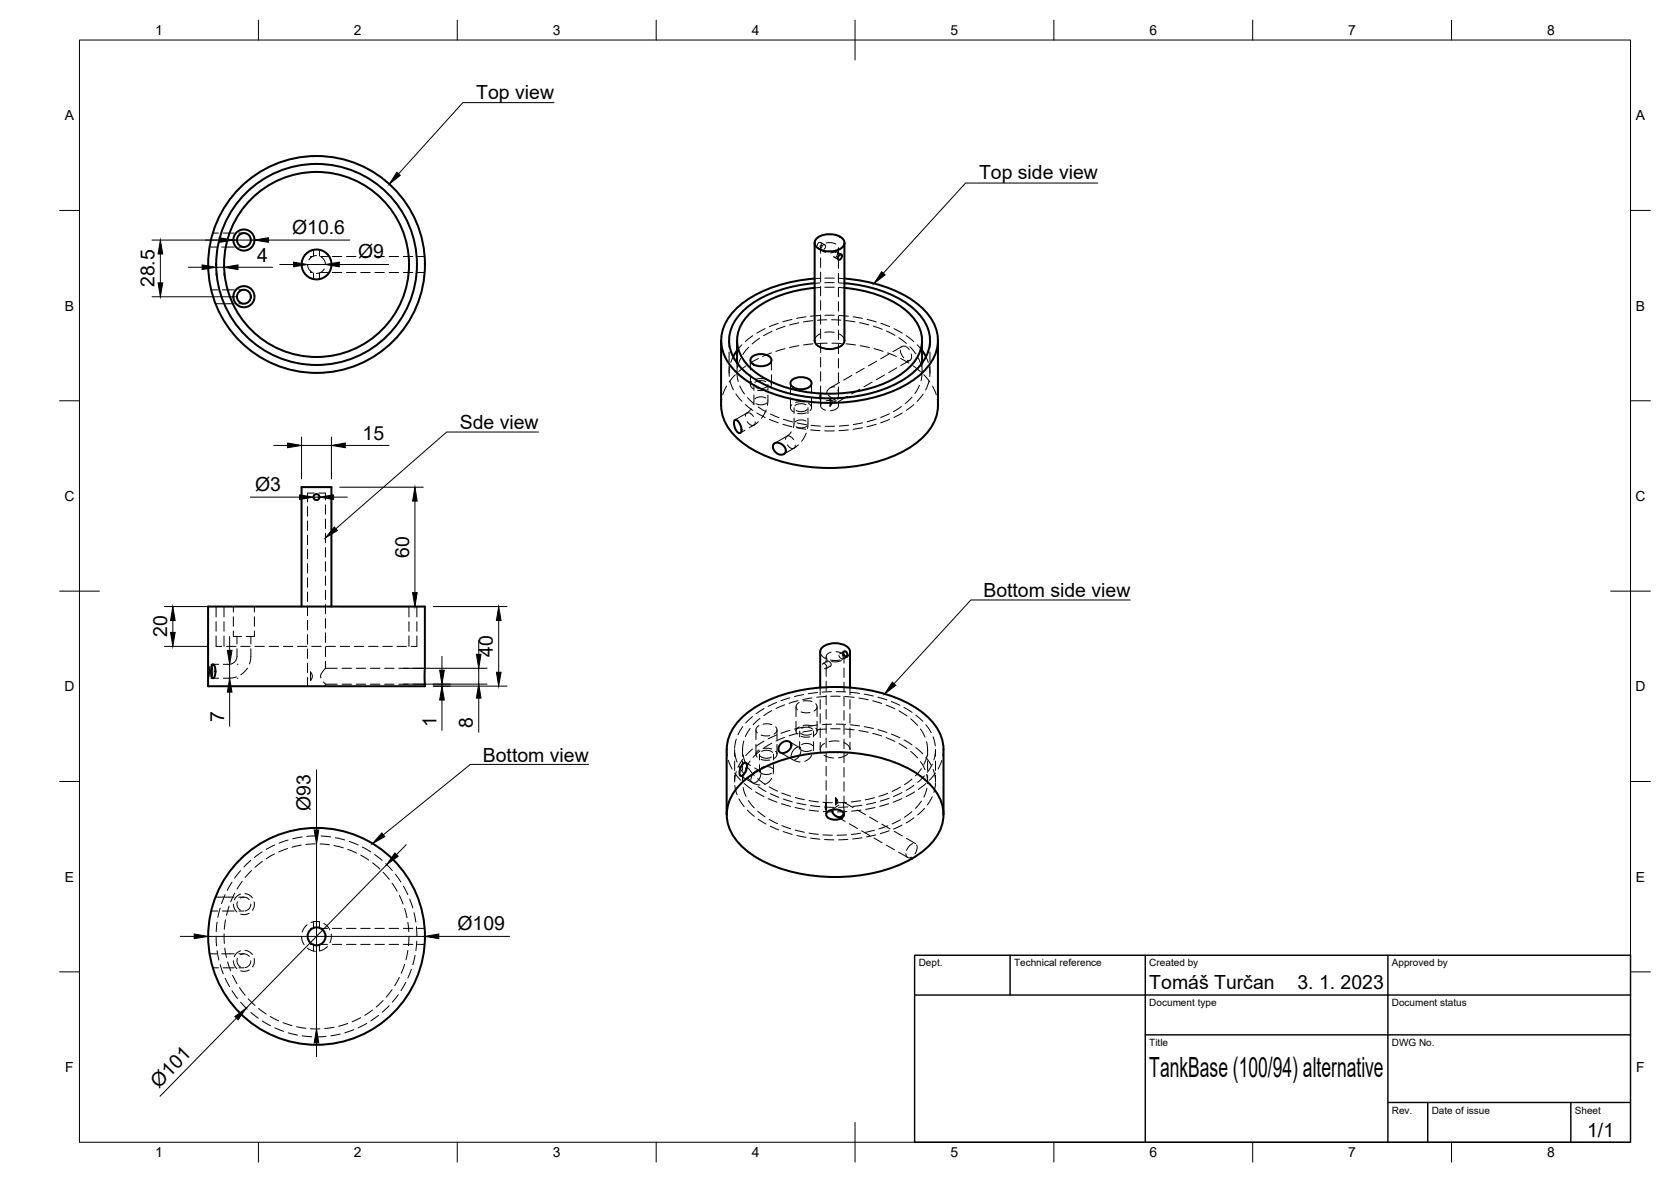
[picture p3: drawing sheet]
<svg xmlns="http://www.w3.org/2000/svg" width="420mm" height="297mm" viewBox="0 0 420 297" stroke-linecap="round" stroke-linejoin="round" font-family="sans-serif">
<g fill="none" stroke="#000" stroke-width=".25">
<path d="M20 10.1h390v276.9h-390zM65 5.1v5M115 5.1v5M165 5.1v5M215 5.1v10M265 5.1v5M315 5.1v5M365 5.1v5M139.3 25.8h-22.9l-16.2 17.9M15 52.9h5M53.5 58.6h1.4M55.2 59.7l3.5 .6-3.5 .6z"/>
<path d="M56.1 58.6h2.8M60 58.6h1.3M99.8 43.3l.8 .8-2.7 2.2zM276 46h-33.2l-20.7 22.7M410 52.9h5M38.2 60.3h25.8M38.2 74.6h21M39.8 71.1h1.1l-.6 3.5zM40.3 60.3l.6 3.5h-1.1zM40.3 63.8v7.3M47.3 67.2h3.5M50.8 66.6l3.5 .6-3.5 .5z"/>
<path d="M52.7 62.1h1.8M53.1 72.8h1.6M54.2 76.3h4.7M54.3 68.6v.7M54.3 67.2h2M55.7 62.1h3.2M55.9 72.8h3M56.3 67.2l3.5-.6v1.1zM56.3 68.6v.7M59.8 67.2h8.8M60 62.1h1.3M60 76.3h1.3"/>
<path d="M60 72.8h1.3M64 60.3l3.5-.6v1.2zM67.5 60.3h20.4M70.3 66.5h3.5M73.8 65.9l3.5 .6-3.5 .5zM77.3 66.5l.3 1 .9 .9M78.1 68.1v.4h.4M78.5 64.5h-.4v.3M78.8 62.8v1.6M78.8 68.6v1.6M79.6 64.2l-1.2 .3-.8 .8M80.3 62.8v1.6"/>
<path d="M80.3 68.6v1.6M80.6 64.5h1.8M80.6 68.5h1.8M80.7 64.5l.8 .8 .3 1.2h-4.5M81.5 67.6l-1 .9-.9 .2M81.8 66.5l3.5-.6v1.1zM83.6 64.5h2.3M83.6 68.5h2.3M85.3 66.5h12.4M87.1 64.5h2.4M87.1 68.5h2.4M90.7 64.5h2.4"/>
<path d="M90.7 68.5h2.4M94.3 64.5h2.3M94.3 68.5h2.3M97.9 64.5h2.3M97.9 68.5h2.3M101.4 64.5h2.4M101.4 68.5h2.4M105 64.5h1.7M105 68.5h1.7M202.6 79.6l-2.3 .4M205.5 61.7v-.3a.53 .53 0 0 1 .5-.5 .53 .53 0 0 1 .6 .4 .53 .53 0 0 1-.4 .6l-.1 .1M205.6 62.2l1.1 .6"/>
<path d="M206.2 69.9l-1.4 .1M206.2 72.2l-1.4 .2M206.2 79.3l-2.4 .2M206.2 71.1l-1.4 .1M206.3 62.3v1.3M206.3 64.8v2.4M206.3 68.4v2.4M206.3 72v2.3M206.3 75.6v2.3M206.3 79.1v2.4M206.3 60.9l1.1 .6M206.6 62.3v-.3a.53 .53 0 0 1 .5-.5 .53 .53 0 0 1 .6 .4 .53 .53 0 0 1-.4 .6l-.1 .1"/>
<path d="M206.6 61.6a1.11 1.11 0 0 0-.1 1.2 1.11 1.11 0 0 0 1.1 .6M207.4 79.2h2.4M207.4 71h2.4M207.4 69.9h2.4M207.4 72.2h2.4M207.7 61.1l1.4-.1 1.1 .3M209.7 64.6l1.1 .6M210.1 63.4a.37 .37 0 0 1 .5 0 .37 .37 0 0 1 0 .6l-.1 .1a.55 .55 0 0 1-.3 .5 .55 .55 0 0 1-.6-.1M210.5 63.3l1.1 .7M210.8 62.3a1.9 1.9 0 0 1-2 1.2M210.8 62.3v1.6M210.8 65.1v2.4"/>
<path d="M210.8 68.7v2.3M210.8 72.2v2.4M210.8 75.8v2.4M210.8 79.4v2.4M210.9 72.2l1.4 .2M210.9 71.1l1.4 .1M210.9 69.9l1.4 .1M211 79.3l2.3 .2M214.5 79.6l2.4 .4M221.7 68.3l.8 .8-2.7 2.2zM182.7 97l-1 2.2M183.3 85.6v1.7"/>
<path d="M183.3 88.5v2.4M183.3 92v1.8M183.5 92.2l-.1 2.4M183.6 95.8l.8 2.2M184.3 89.7l-.6 1.4M184.9 94.2l-1.6 1.8M185 99l1.5 1.8M185.3 93.5l.3 2.4M185.3 91.2v2.6M186 97l1.2 2M186.2 90.1l-.7 2.3M186.5 86.6l-1.2 1.5"/>
<path d="M187.6 91.9l-1.9 1.5M188 99.9l1.7 1.7M188.3 87.2l-1.5 1.9M188.7 90.5v2.5M188.7 94.2v2.4M189 95.9a1.08 1.08 0 0 0 .4 1.8M189.3 84.4l-1.9 1.4M189.6 99.3l-.2 2.4M189.6 96.6v1.5M190.7 90.1l-2.1 1.2M191 85l-1.9 1.4M192.2 95.2l-1.1-.1-1.1 .2"/>
<path d="M192.4 82.6l-2.1 1.1M192.6 95.9a2.5 2.5 0 0 0-2.8 .2M192.7 97.9l-1.1 .3-1.1-.1M192.8 97.1a2.54 2.54 0 0 1-2.7 .3M193.1 99.3l-.1 2.6M193.1 96.6v1.5M193.2 95.6a1.08 1.08 0 0 1 .4 1.8M194 88.7l-2.3 .9M194 90.5v2.5M194 94.2v2.4M194.1 83.3l-2.1 1.1M195.7 81.2l-2.2 .9"/>
<path d="M197.4 87.6l-2.3 .7M197.4 82l-2.2 .8M198.8 96.3v2.5M198.8 100v2.5M199.1 80.3l-2.3 .6M200.9 81.1l-2.4 .6M200.9 86.9l-2.4 .4M204 96.3v2.5M204 100v2.5M204.4 80.6l-2.4 .3M204.4 86.4l-2.4 .3M206.3 83.9l-1.1 .7-.4 1"/>
<path d="M206.3 98.9v1.8l-.2-1zM206.3 98.9v1.8M206.3 82.7v2.4M206.3 86.3v2.4M206.3 89.8v2.4M206.3 93.4v2.4M206.3 97v2.4M207.4 83.5h2.4M207.9 80.4l-2.4 .1M208 86.2l-2.4 .1M208.3 99.3l1.9 1.4M209.1 80.4l2.4 .1"/>
<path d="M209.2 86.2l2.3 .1M209.8 97.2l-.7 .1-.5 .3-.6 .6-.1 .4M210.7 98v2.4M210.8 83v2.4M210.8 86.5v2.4M210.8 90.1v2.4M210.8 93.7v2.4M210.8 97.2v1.7M210.9 83.9l1.1 .7 .3 1M211.1 96.1l-2.3 1.3M212.6 80.6l2.4 .3M212.7 86.4l2.4 .3"/>
<path d="M213.1 99.6l-2.3 1.3v1M214.2 94.3l-2 1.2M216.2 81.1l2.3 .5M216.2 97.8l-2.1 1.2M216.3 86.9l2.3 .4M217.3 92.5l-2.1 1.2M218 80.3l2.3 .6M219.3 96l-2.1 1.2M219.6 82l2.2 .7M219.8 87.6l2.3 .7M220.4 90.8l-2.1 1.2M221.5 81.2l2.2 .9"/>
<path d="M222.4 94.2l-2.1 1.2M222.9 83.2l2.1 1.1M223.2 88.7l2.2 .9M223.5 89l-2.1 1.2M224.8 82.6l2.1 1.1M225.5 92.4l-2.1 1.2M226 84.9l1.9 1.4M226.4 88l.1 .8 .7 1.1M226.5 90.1l2 1.2M226.6 87.2l.5-.2h.5l1 .9M226.8 87.1l-2.3 1.3M227.9 84.4l1.8 1.4"/>
<path d="M228.8 87.1l1.5 1.8M228.8 90.5l-2.3 1.3M229.1 88.9l.1 .9-.1 .5-.4 .3h-.5M229.3 99.8l-1.7 1.6M229.5 91.9l1.9 1.5M230.6 86.6l1.2 1.5M230.9 90l.8 2.2M231.2 96.8l-1.2 2.1M231.8 93.4l-.2 2.3M231.8 91.2v2.6M232.1 99l-1.5 1.9M232.3 94.2l1.5 1.8"/>
<path d="M232.8 89.7l.6 1.4M233.6 95.8l-.9 2.2M233.7 92.3l.1 2.3M233.8 85.6v1.7M233.8 88.5v2.4M233.8 92v1.8M234.5 97l.9 2.2M15 100.7h5M68.8 111.9h3.5M72.3 111.3l3.5 .6-3.5 .6zM75.8 109.8v10.5M75.8 111.9h7.5"/>
<path d="M83.3 111.9l3.5-.6v1.2zM83.3 109.8v10.5M86.8 111.9h11M135.4 108.6h-23.1l-27.8 24.3M181.5 100.3l-.2 1.6M187.3 108.1l-1.2 .7M187.4 101.7l1.9 1.4M187.4 104.6a.86 .86 0 0 1 .7-.9 .86 .86 0 0 1 1 .5l.3 .5M187.9 106a1.22 1.22 0 0 0 1.9 .6l.1-.5M188.9 102.7l-1 1-3.1 1.8M190.3 103.8l2.1 1.1M190.6 102.3l2.1 1.2"/>
<path d="M190.7 106l-2.3 1.5M192.6 100a2.55 2.55 0 0 0-2.8 .3M192.6 103l-1.1 2.1M192.8 101.2a2.43 2.43 0 0 1-2.7 .2M193.5 105.4l2.2 .9M193.7 104l2.2 1M196.8 106.6l2.3 .6M197 105.4l2.3 .6M197.5 110.4a.86 .86 0 0 1 .7-.9 .86 .86 0 0 1 1 .5l.3 .5M198 111.8a1.1 1.1 0 0 0 .8 .8 1.1 1.1 0 0 0 1.1-.4l.1-.3M198.9 108.5l-.9 1-3.2 1.9M199.1 101.7a1.07 1.07 0 0 0 .4 1.8"/>
<path d="M199.7 105.1l-.2 2.4M199.7 102.5v1.4M200.3 107.5l2.3 .4M200.4 106.3l2.4 .4M200.8 111.8l-3.7 2.3M202.2 101l-1-.1-1.2 .2M202.6 101.7a2.6 2.6 0 0 0-2.7 .3M202.6 105.8a2.6 2.6 0 0 0-2.7 .3M202.7 108.8l-1.1 2.1M202.8 103.7l-1.2 .3-1-.1M202.9 102.9a2.46 2.46 0 0 1-2.7 .3M202.9 107a2.46 2.46 0 0 1-2.7 .2"/>
<path d="M203.2 105.1l-.2 2.6M203.2 102.5v1.4M203.3 101.4a1.08 1.08 0 0 1 .4 1.8M203.8 108l2.4 .2M203.9 106.9l2.4 .2M206.3 100.5v1.4M206.6 101.3a1.11 1.11 0 0 0-.1 1.2 1.11 1.11 0 0 0 1.1 .6M207.4 108.3h2.4M207.7 100.7h1.4l1.1 .3M208.7 100.3l.2 1-.2 .8zM208.7 100.3l.6 .7-.1 .5-.5 .6M209.8 107.1h-2.3"/>
<path d="M210.8 102a1.9 1.9 0 0 1-2 1.2M213.3 108l-2.4 .2M213.4 106.9l-2.4 .2M216.9 107.5l-2.4 .4M216.9 106.3l-2.3 .4M220.3 105.3l-2.3 .7M220.3 106.6l-2.3 .6M223.6 104l-2.2 .9M223.7 105.4l-2.3 .9M226.7 102.2l-2 1.2M226.9 103.8l-2.1 1.1M229.7 101.7l-1.8 1.4"/>
<path d="M235.7 100.3l.1 1.6M410 100.7h5M62.9 124.9h12.4M75.3 124.4l3.5 .5-3.5 .6zM77.3 127.3v2.4M77.3 130.9v2.4M77.3 134.5v2.4M77.3 138.1v2.3M78.8 124.9h1.5M79 123.9h-1.7v2.2M80.2 123.9h1.6v1.8M80.3 124.9l3.5-.5v1.1z"/>
<path d="M81.8 126.9v2.4M81.8 130.4v2.4M81.8 134v2.4M81.8 137.6v2.4M83.8 124.9h3.5M84.1 132.4l.8 .9-3.1 1.9zM85.4 122.4h21M104.3 122.4l.6 3.5h-1.2zM104.3 125.9v23M15 148.6h10M41.4 152.4h10.8M42.9 158.9h1.1l-.5 3.5z"/>
<path d="M43.5 152.4l.5 3.5h-1.1zM43.5 155.9v3M54.3 159.8v2.6h1.5M54.3 152.4v2.7M54.3 156.2v2.4M56.3 152.4v2.7M56.3 156.2v2.4M56.3 159.8v2.6M57.7 159.9v3.5M58.7 158.6v1.3h2M58.7 152.4v1.4M58.7 155v2.4"/>
<path d="M59.6 159.9v1.9M63.1 159.9v1.9M64 158.6v1.3h-2.1M64 152.4v1.4M64 155v2.4M77.3 141.6v2.4M77.3 145.2v2.4M77.3 148.8v2.4M77.3 152.3v2.4M77.3 155.9v2.4M77.3 159.5v2.4M81.8 141.2v2.4"/>
<path d="M81.8 144.7v2.4M81.8 148.3v2.4M81.8 151.9v2.4M81.8 155.5v2.3M81.8 159v2.4M85.4 152.4h21M102.8 152.4v2.7M102.8 156.2v2.4M102.8 159.8v2.6M103.7 148.9h1.2l-.6 3.5zM104.8 159.8v2.6h-1.4M104.8 152.4v2.7"/>
<path d="M104.8 156.2v2.4M108.9 152.4h18.6M125.4 152.4l.6 3.5h-1.2zM125.4 155.9v13M284.2 150.8h-40.1l-19.3 21M405 148.6h10M41.4 162.4h10.8M52.8 167.4v2.7M53 170.4h2M53 166.9h2M53.3 167.5l.2 .8-.1 1.5M57 162.4h2.3"/>
<path d="M57.2 163.4h1.1l-.6 3.5zM57.7 170.4l.6 3.5h-1.1zM57.7 166.9v3.5M57.7 173.9v8.6M59.5 170.1l-1.3 .3h-2M59.6 163v1.9a2.04 2.04 0 0 1-2 2h-1.4M59.7 170.4h.2M59.7 166.9h.2M60.5 162.4h2.4M62.2 167.9l-.5 .7-1.2 1M63.1 163a8.7 8.7 0 0 1-.4 3.8M64.1 162.4h2.4"/>
<path d="M67.7 162.4h2.3M71.2 162.4h2.4M74.8 162.4h2.4M77.3 163.1v2.4M77.3 166.7v2.3M77.3 170.2v2.3M78.1 168.9l.4 1-.4 1.1zM78.4 162.4h2.4M81.3 171.4l.5 .5M81.8 167.9l-1.1 1.5v1M81.8 167.9h3M81.8 171.9h3"/>
<path d="M81.8 162.6v2.4M81.8 166.2v1.7M81.8 171.9v.6M82 162.4h2.3M85.5 162.4h2.4M86 167.9h2.4M86 171.9h2.4M89.1 162.4h2.4M89.6 167.9h2.3M89.6 171.9h2.3M92.7 162.4h2.4M93.1 167.9h2.4"/>
<path d="M93.1 171.9h2.4M96.2 162.4h2.4M96.7 167.9h2.4M96.7 171.9h2.4M99.8 162.4h2.4M100.3 167.9h22.2M108.9 172.4h18.6M110.6 168.4h1.1l-.6 3.5zM111.1 172.4l.6 3.5h-1.1zM111.1 164.9v3.5M111.1 171.9v.5M111.1 175.9v7.6"/>
<path d="M119.8 164.4h1.1l-.5 3.5zM120.4 171.9l.5 3.5h-1.1zM120.4 160.9v3.5M120.4 167.9v4M120.4 175.4v8.6M122.5 171.9h-22.2M124.8 168.9h1.2l-.6 3.5zM192.1 178.1l-2 1.3M194.1 178.6l-2.1 1.2M195.3 176.5l-2.2 1M197.3 177.1l-2.2 .9M198.6 175.4l-2.2 .7"/>
<path d="M200.2 177.6v2.5M200.7 176.1l-2.3 .6M200.9 176.5a1.07 1.07 0 0 0-.4 1.9M201.4 178.9l1.2 .2h1M202 176.2l1-.1 1.2 .2M202.1 174.5l-2.4 .6M204.2 175.4l-2.4 .4M205.1 176.9a1.08 1.08 0 0 1-.4 1.8M205.4 177.6v2.5M205.5 174l-2.3 .3M206.2 163.8l.4 .9 1 .8M206.2 172.8v1.8"/>
<path d="M206.2 175.8v2.4M206.2 179.4v2.4M206.8 167a.43 .43 0 0 1 .5-.3 .43 .43 0 0 1 .4 .4l.1 .2a.43 .43 0 0 1 .1 .6 .43 .43 0 0 1-.6 .1M207.7 175l-2.4 .2M207.7 165v1.4M207.7 167.6v2.4M207.7 171.2v2.4M207.7 174.8v2.3M207.7 178.3v2.4M207.9 166.4a.38 .38 0 0 1 .4-.4 .38 .38 0 0 1 .4 .4 .52 .52 0 0 1 .3 .6 .52 .52 0 0 1-.6 .4M208 166.1l-1 .6M208.8 165.9h2.4"/>
<path d="M208.8 167.4l-1.1 .6M208.9 175h2.3M209 163.9a1.11 1.11 0 0 0-1.1 .6 1.11 1.11 0 0 0 .1 1.2M209.1 173.8l-2.4 .1M210.2 163.8a1.9 1.9 0 0 1 2 1.2M210.2 173.8l2.4 .1M211.6 166l-1.1 .3-1.4-.1M211.8 164.5l.2 .5a.4 .4 0 0 1-.2 .6 .4 .4 0 0 1-.5-.2l-.4-.7M212.2 165v1.7M212.2 167.9v2.4M212.2 171.5v2.3M212.2 175v2.4"/>
<path d="M212.2 178.6v2.4M212.2 163.7l-1.1 .6M212.4 175l2.4 .2M213 165l-1.1 .6M213.7 163.8l-.3 .9-1.1 .8M213.7 172.8v1.8M213.7 175.8v2.4M213.7 179.4v2.4M213.8 174l2.3 .3M216 175.4l2.3 .4M217.3 174.4l2.3 .5M219.4 176.1l2.3 .7"/>
<path d="M220.7 175.2l2.3 .7M222.8 177.2l2.2 .9M224.1 176.3l2.2 .9M224.4 171.4l.8 .8-2.8 2.2zM226.1 178.7l1.9 1.2M227.3 177.8l2 1.2M230.3 179.7l1.7 1.6M15 196.4h5M79.6 193.4v15.2M148 192.1h-29.7l-21.9 17.7M182.7 188.3l.2 1.6M183.1 191.1l1 2.2"/>
<path d="M184.7 194.3l1.6 1.8M184.7 188.3v1.8M184.7 191.2v2.4M184.7 194.8v1.7M184.8 197.4l.5 2.3M184.8 189.2l.5 2.3M185.1 193.9l-.4 2.3M185.1 185.7l-.4 2.4M185.8 192.6l1.3 1.9M186.2 195l3.3 1.9 1.6 .4M186.7 188.3v1.8M186.7 191.2v2.4"/>
<path d="M186.7 194.8v1.7M186.8 190.8l-1.3 2M186.8 182.6l-1.3 2M186.9 197.9l.7 2.2M186.9 189.7l.7 2.3M187 194.4l-.3 2.3M187 186.2l-.3 2.4M187.1 196.9l1.9 1.5M187.5 191.7l1.2 .7M187.9 195.4l1.8 1.6M188.2 193l1.5 1.8M188.6 191.2l-1.2 2.1"/>
<path d="M188.6 183.1l-1.2 2M189.2 188.2l-1.7 1.7M189.2 180.1l-1.7 1.6M190 199l2.1 1.2M190.1 183.4v2.5M190.1 187.1v2.5M190.4 193.6a2.62 2.62 0 0 0-1.6 2.3M190.5 195.7l1.9 1.4M190.6 197.7l2 1.2M190.8 188.5a1.08 1.08 0 0 0-.4 1.8M190.8 182.3a1.08 1.08 0 0 0-.4 1.9M191 192.2l-.1 1.8 .4-.2-1.5-.8"/>
<path d="M191 189.6v1.4M191.1 188.7l-1.7 1.6M191.1 180.5l-1.7 1.6M191.2 190a2.45 2.45 0 0 0 2.8 .3M191.2 194.1a2.5 2.5 0 0 0 2.8 .2M191.3 194.5a2.61 2.61 0 0 1-1.6 2.3M191.4 190.8l1.1 .3 1.1-.1M191.4 184.7l1.1 .2h1.1M191.5 188.8a2.53 2.53 0 0 1 2.7 .3M191.5 192.9a2.53 2.53 0 0 1 2.7 .3M191.9 188.1l1.1-.1 1.1 .2M191.9 182l1.1-.1 1.1 .2"/>
<path d="M192.1 186.2l-2 1.3M193.4 197.7l2.1 1.1M193.7 199.4l2.1 1M194 195.6l-.9 1.1-.8 .4M194.1 186.8l-2.1 1.2M194.5 192.2l-.1 2.3M194.5 189.6v1.4M195 188.8a1.08 1.08 0 0 1-.4 1.8M195 182.7a1.08 1.08 0 0 1-.4 1.8M195.3 184.7l-2.2 1M195.4 183.4v2.5M195.4 187.1v2.5"/>
<path d="M196.2 189.1l3.2 1.9 1.8 .5M196.6 199.3l2.2 .8M197.3 185.3l-2.2 .9M198.5 186.4l2.8 1.6-.3 .2 .1-1.8M198.6 183.5l-2.2 .8M200.2 181.3v2.4M200.5 187.8a2.62 2.62 0 0 0-1.6 2.3M200.7 184.3l-2.3 .6M200.9 182.7a1.07 1.07 0 0 0-.4 1.8M201.1 183.7v1.5M201.3 184.2a2.6 2.6 0 0 0 2.7 .3M201.3 188.3a2.49 2.49 0 0 0 2.7 .2"/>
<path d="M201.4 188.7a2.55 2.55 0 0 1-1.6 2.2M201.4 185l1.2 .3 1-.1M201.6 183a2.57 2.57 0 0 1 2.7 .3M201.6 187.1a2.57 2.57 0 0 1 2.7 .3M202 182.3l1-.1 1.2 .2M202.1 182.7l-2.4 .5M204.1 189.8l-.8 1-1 .5M204.2 183.6l-2.4 .4M204.6 186.4l-.1 2.3M204.6 183.7v1.5M205.1 183a1.08 1.08 0 0 1-.4 1.8M205.4 181.3v2.4"/>
<path d="M205.5 182.2l-2.3 .3M206.2 183v2.3M206.2 186.5v1.8M207.2 189.8l1.3 .5 1.1 .2M207.3 186.8l-.9 .8-.2 .7 .1 .6M207.7 183.2l-2.4 .2M207.7 181.9v2.4M207.7 185.5v2.3M207.7 189v2.4M207.7 192.6v2.4M207.7 196.2v2.4M207.7 199.8v2.3"/>
<path d="M208.9 183.1l2.3 .1M209.1 182l-2.4 .1M210.2 182l2.4 .1M211 186.3l-1.2-.1-1.3 .2M212.2 186.6l1.2 .9 .3 .9M212.2 182.2v2.3M212.2 185.7v2.4M212.2 189.3v2.4M212.2 192.9v2.4M212.2 196.5v2.3M212.4 183.2l2.4 .2M213.1 189.5l-.9 .6-1.4 .3"/>
<path d="M213.7 183v2.3M213.7 186.5v1.8M213.8 182.1l2.3 .3M216 183.6l2.3 .4M217.3 182.6l2.3 .5M219.4 184.3l2.3 .7M220.7 183.4l2.3 .7M222.8 185.4l2.2 .9M223.2 199.4l-2.2 .7M224.1 184.5l2.2 .9M226.1 186.8l1.9 1.3M226.4 197.8l-2.1 1.1"/>
<path d="M226.8 199.2l-2.1 1M227.3 186l2 1.2M229 188.8l1.7 1.7M229 180.6l1.7 1.7M229.3 195.8l-1.9 1.4M229.8 197.3l-2 1.3M229.9 199l-2 1.2M230.3 187.9l1.7 1.5M231.4 191.4l1.2 2M231.4 183.2l1.2 2.1M231.7 193.2l-1.5 1.8M232.5 195l-1.8 1.6"/>
<path d="M232.8 190.3l1.3 2M232.8 182.1l1.3 2M232.8 196.9l-1.9 1.5M233 194.6l.2 2.3M233 186.4l.2 2.3M233.1 198.1l-.8 2.2M233.1 189.9l-.8 2.2M233.2 188.3v1.8M233.2 191.2v2.4M233.2 194.8v1.7M234.4 192.1l-1.2 2M234.6 193.3l.6 2.3"/>
<path d="M234.6 185.2l.6 2.3M235.2 194.3l-1.5 1.8M235.2 196.8l-.4 2.3M235.2 188.6l-.4 2.4M235.2 188.3v1.8M235.2 191.2v2.4M235.2 194.8v1.7M236.8 191.1l-.9 2.2M237.2 188.3l-.1 1.6M410 196.4h5M60.5 218.8l-1.5 1.9M63 216.2l-1.7 1.7"/>
<path d="M63.2 218.8l-1.6 1.7M65.9 214.1l-1.9 1.4M66 216.5l-1.9 1.5M69 214.6l-2 1.2M69.1 212.4l-2.2 1.1M72.3 213.2l-2.2 .9M72.5 211.1l-2.3 .8M75.8 212.4l-2.4 .5M76 210.3l-2.4 .5M79 208.6h1.2l-.6 3.5zM79.3 212.1l-2.4 .1M79.6 210.1l-2.4 .1"/>
<path d="M79.6 212.1v46.5M80.5 212.1l2.3 .2M80.8 210.1l2.3 .2M84 212.5l2.3 .6M84.3 210.5l2.4 .6M87.4 213.5l2.2 .9M87.8 211.4l2.2 1M90.7 214.9l2 1.2M91.1 212.9l2.1 1.2M93.7 216.8l1.8 1.6M94.2 214.7l1.9 1.5M96 209.3l.8 .9-3.1 1.8z"/>
<path d="M96.3 219.2l1.6 1.8M97 217l1.7 1.8M97.2 217.3l-35.3 36.1M99.3 214.4l.8 .8-2.9 2.1zM99.4 219.7l1.4 2M102.2 212.3l-2.5 2.5M185.8 200.8l1.3 1.9M187.9 203.6l1.8 1.6M188.2 201.2l1.5 1.8M190.5 203.8l1.9 1.5M190.6 205.9l2 1.2M193.1 200.7l2.3 .9"/>
<path d="M193.4 205.9l2.1 1.1M193.7 207.6l2.1 1M196.5 202l2.3 .7M196.6 207.5l2.2 .8M196.9 209l2.3 .7M196.9 200.8l2.3 .7M199.9 202.9l2.4 .5M199.9 208.6l2.3 .6M199.9 200.4l2.3 .6M200.3 210l2.3 .4M200.3 201.8l2.3 .5M203.4 209.4l2.4 .3"/>
<path d="M203.4 201.2l2.4 .3M203.4 203.6l2.4 .2M203.8 210.6l2.3 .3M203.8 202.4l2.3 .3M206.9 209.8l2.4 .1M206.9 201.6l2.4 .1M207 203.9l2.4 .1M207.3 211l2.4 .1M207.3 202.8l2.4 .1M207.7 201.8v1.8l-.2-.7zM207.7 201.8v1.8M207.7 203.3v1.4"/>
<path d="M210.1 200.5l.2 .7-.2 1.1zM210.1 200.5l.6 .8-.1 .5-.5 .5M210.2 205.1l2.3 1.3M210.9 202.3l-1.4 1.1M211.9 201.7l.3-.1v3.1M212.2 200v1.6l2.3 1.4M212.9 209.8l-2.4 .1M212.9 201.6l-2.4 .1M212.9 203.9l-2.3 .1M213.2 210.9l-2.3 .2M213.2 202.8l-2.3 .1M213.6 207l2 1.2"/>
<path d="M215.5 203.5l2.1 1.2M216.4 209.4l-2.4 .3M216.4 201.2l-2.4 .3M216.5 203.6l-2.4 .2M216.6 208.8l2.1 1.2M216.7 210.5l-2.3 .3M216.7 202.4l-2.3 .3M218.6 205.3l2.1 1.2M219.7 210.6l2.1 1.2M219.9 208.6l-2.3 .6M219.9 200.5l-2.3 .5M220 202.9l-2.3 .5"/>
<path d="M220.2 209.8l-2.3 .5M220.2 201.6l-2.3 .5M221.7 207.1l2.1 1.2M222.8 212.4l2.1 1.2M223.2 207.5l-2.2 .8M223.5 202l-2.3 .7M223.6 208.8l-2.3 .7M223.6 200.6l-2.3 .7M224.8 208.9l2.1 1.2M225.9 214.2l2.3 1.3M226.4 206l-2.1 1.1M226.8 200.7l-2.2 .9"/>
<path d="M226.8 207.4l-2.1 1M227.8 214.5l.4 .9 .6 .2 .4-.2M227.9 210.7l2.3 1.3M229.3 204l-1.9 1.4M229.5 212l-.8 .5-.8 1.2M229.8 205.5l-2 1.3M230.5 212.3l.1 .9-.5 1.4M231.7 201.3l-1.5 1.8M232.5 203.2l-1.8 1.6M234.4 200.2l-1.2 2.1M45.3 235.3h3.5M48.8 234.7l3.5 .6-3.5 .6z"/>
<path d="M52.3 235.3h54.5M52.7 239.7h1.8M53.1 228.9h1.6M54.2 225.5h4.7M54.3 235.3l.1 2.4M54.6 238.9l.4 2.4M54.6 231.7l-.2 2.4M55.4 228.2l-.6 2.4M55.7 239.7h3.2M55.9 228.9h3M56.3 234.7l.1 2.4M56.5 238.3l.4 2.3"/>
<path d="M56.6 224.8l-.9 2.3M56.7 231.2l-.3 2.3M57.6 227.7l-.7 2.3M58.3 221.7l-1.2 2.1M58.7 227.2l.3 1.3 .6 .7M59 224.5l-1 2.1M59.7 226.6a1.73 1.73 0 0 0 .8 2.1M60 239.7h1.3M60 225.5h1.3M60 228.9h1.3M60.5 239.9a1.76 1.76 0 0 1 2.2 .5M60.5 225.7a1.73 1.73 0 0 1 2.2 .4"/>
<path d="M60.5 224.7l-.9 .5-.7 1M60.5 238.9l-.9 .5-.7 1M60.9 221.5l-1.3 1.9M61.6 224.6l1.1 .3 .8 .7M61.6 238.8l1.1 .4 .8 .7M62.7 229.5l-.9 .3-1.3-.1M63.1 227.2a1.73 1.73 0 0 1-1.5 1.7M63.9 226.6v1.1l-.4 1.1M75.8 235.3l.2 1.1 .5 1M77.2 232.4l-.7 .8-.5 1M77.2 238.3l1 .5 1.1 .3M78.1 237v.3h.4"/>
<path d="M78.5 233.3h-.4v.3M78.8 231.6v1.6M78.8 237.4v1.6M80.3 231.6v1.6M80.3 237.4v1.6M80.4 231.7l-1.1-.1-1.1 .2M80.6 237.3h1.8M80.6 233.3h1.8M81.4 232.1l.9 .7 .7 .9M82.3 237.9l-.9 .7-1 .4M83.3 234.7v1.2l-.3 1M83.6 237.3h2.3"/>
<path d="M83.6 233.3h2.3M87.1 237.3h2.4M87.1 233.3h2.4M90.7 237.3h2.4M90.7 233.3h2.4M94.3 237.3h2.3M94.3 233.3h2.3M97.9 237.3h2.3M97.9 233.3h2.3M98.6 222l1.3 2M100.4 225l1 2.2M101.4 237.3h2.4"/>
<path d="M101.4 233.3h2.4M101.4 222.7l1.1 2.1M101.7 228.3l.6 2.3M102.6 238.9l-.5 2.3M102.6 231.8l.2 2.4M102.8 235.3l-.1 2.4M103 225.9l.8 2.3M104.1 229.3l.5 2.4M104.7 232.9l.1 2.4M104.8 236.5l-.2 2.4M105 237.3h1.7M105 233.3h1.7"/>
<path d="M106.8 235.3l3.5-.6v1.2zM110.3 235.3h17.9M15 244.2h5M53.5 243.2h1.4M55.4 242.4l.7 2.3M56.1 243.2h2.8M56.6 245.8l1.1 2.2M57.2 241.8l.8 2.2M58.3 249l1.4 1.9M58.5 245.1l1.1 2.1M58.7 241.5l.3 1.3 .6 .6M59.1 255.4l2.8-2-2 2.9z"/>
<path d="M59.5 255.8l-19.3 19.7M59.7 240.8a1.77 1.77 0 0 0 .8 2.2M60 243.2h1.3M60.2 248.2l1.4 1.9M60.5 251.8l1.6 1.8M62.4 251l1.7 1.7M62.7 243.7l-.9 .4-1.3-.1M63.1 254.4l1.8 1.5M63.1 241.5a1.73 1.73 0 0 1-1.5 1.7M63.9 240.9v1l-.4 1.1M65 253.4l1.9 1.4M65.9 256.6l2.1 1.2"/>
<path d="M67.9 255.4l2.2 1.1M69.1 258.3l2.2 .9M71.2 257l2.2 .7M72.5 259.6l2.3 .5M74.6 258l2.3 .4M78.1 258.5l2.4 .1M79.6 258.6l.6 3.5h-1.2zM84 258.2l-2.4 .3M85.5 259.8l-2.3 .5M87.4 257.2l-2.2 .7M89 258.8l-2.3 .8M90.7 255.7l-2.2 1.1"/>
<path d="M92.2 257.2l-2.1 1.1M93.7 253.8l-2 1.4M95.2 255.2l-2 1.4M96.3 251.4l-1.7 1.7M97.9 252.7l-1.8 1.7M98.6 248.7l-1.5 1.9M100.1 250l-1.4 1.8M100.4 245.6l-1.1 2.1M101.7 242.3l-.8 2.3M102 246.9l-1.2 2.1M103.4 243.6l-.8 2.2M104.4 240.1l-.6 2.3"/>
<path d="M410 244.2h5M76 260.3l2.4 .2M79.6 262.1v3.5M82 260.5l-2.4 .1M65 287v5M115 287v5M165 287v5M215 282.1v9.9M265 287v5M315 287v5M365 287v5"/>
</g>
<g fill="none" stroke="#000" stroke-width=".51">
<path d="M205.4 59.9a5.2 5.2 0 0 1 6.7 .4 1.82 1.82 0 0 1-1.4 2.5 5.2 5.2 0 0 1-5.7-1.1 1.42 1.42 0 0 1 .4-1.8zM204.8 61v24.6a2.87 2.87 0 0 0 2.9 2.1 4.5 4.5 0 0 0 4.5-1.7l.1-25M204.8 71.2a30.9 30.9 0 0 0-17.2 6.2 10.2 10.2 0 0 0-3.9 10.5 14.7 14.7 0 0 0 7.7 8.3 39.9 39.9 0 0 0 34.4 0 14.7 14.7 0 0 0 7.7-8.3 9.6 9.6 0 0 0-2.9-9.5 28.1 28.1 0 0 0-16.1-7l-2.2-.2M204.8 72.3a27.3 27.3 0 0 0-16.2 6.4 8.8 8.8 0 0 0-.1 13.6 27 27 0 0 0 15.9 6.4 34.1 34.1 0 0 0 22-4.6 10.4 10.4 0 0 0 5.3-9.9 12.6 12.6 0 0 0-6.8-8.2 31.3 31.3 0 0 0-12.6-3.7M204.8 70a33.7 33.7 0 0 0-18.7 6.7 11.1 11.1 0 0 0-4.5 11.2 15.2 15.2 0 0 0 7.6 8.7 42.6 42.6 0 0 0 30 3.4 25.1 25.1 0 0 0 14.6-8.5 10 10 0 0 0-1.5-13.7 30.6 30.6 0 0 0-17.6-7.5l-2.4-.3M211 64.1a.42 .42 0 0 1 .7-.1 .42 .42 0 0 1-.1 .7l-.1 .2a.49 .49 0 0 1-.8 .3 .49 .49 0 0 1 .1-.8zM181.3 85.6v16.3M185.3 85.6v5.6M185.3 88.1l-1 1.6M189 89.7a3.6 3.6 0 0 1 4.9 .4 1.6 1.6 0 0 1-1.7 1.9h-1.7a1.6 1.6 0 0 1-1.7-1.9zM199.1 95.5a3.6 3.6 0 0 1 4.9 .4 1.6 1.6 0 0 1-1.7 1.9h-1.8a1.6 1.6 0 0 1-1.7-1.9zM231.8 85.6v5.6"/>
<path d="M231.8 88.1l1 1.6M235.8 85.6v16.3a12.3 12.3 0 0 1-5.8 9.7 38.2 38.2 0 0 1-23.8 6 34.7 34.7 0 0 1-20.4-7 11.8 11.8 0 0 1-4.5-8.7M184.7 105.6l.4-.1 .4 .3 .7 1 .3 1.3-.4 .7-.7-.2-.6-1-.2-1.1zM194.5 111.6l.6-.3h.5l1.2 .5 .8 1.2-.3 1-1.1 .3-1.1-.5-.7-1.1zM52.3 152.4h54.5v20.1h-54.5zM75.8 152.4v-30h7.5v30M53.4 167h.3l.2 .2 .3 1.1-.1 1.3-.5 .8-.3-.3-.2-1v-1.1zM206.2 172.8v-9a2.87 2.87 0 0 1 2.9-2.1 4.5 4.5 0 0 1 4.5 1.6l.1 9.5M212.2 163.8a.75 .75 0 0 1 .8 .3 .75 .75 0 0 1-.2 .9l-.6-.5zM186.3 196.9a31.7 31.7 0 0 1 19.5-7.7 41.3 41.3 0 0 1 23.5 4.4 14.4 14.4 0 0 1 7.8 9.8 11.3 11.3 0 0 1-4.7 10.2 34.6 34.6 0 0 1-20.3 6.7 38.9 38.9 0 0 1-23.1-5.6 12.6 12.6 0 0 1-6.3-10 11.1 11.1 0 0 1 3.6-7.8zM186.8 192l.3-.3h.5l.2 .5v.6l-.6 1.6-.6 .5-.3 .1-.3-.3v-1l.2-.8zM196.2 187.1l.9-.7 .9-.2 .8 .4 .2 .7-.3 .8-.5 .6-.7 .4-.8 .2-.6-.3-.3-.4v-.8z"/>
<path d="M182.7 204.7v-16.4a12.3 12.3 0 0 1 5.8-9.6 38.2 38.2 0 0 1 23.8-6 34.7 34.7 0 0 1 20.4 7 11.8 11.8 0 0 1 4.5 8.6v16.4M208 204.1a3.1 3.1 0 0 1 4.2 .3 1.41 1.41 0 0 1-1.6 1.6h-.6a1.99 1.99 0 0 1-2.3-1.3zM209.5 203.4l-.2 .4 .1 .6 1.1 .8h1.1l.6-.8"/>
<circle cx="61.3" cy="74.6" r="1.75"/>
<circle cx="61.3" cy="60.3" r="1.75"/>
<circle cx="61.3" cy="74.6" r="2.66"/>
<circle cx="61.3" cy="60.3" r="2.66"/>
<circle cx="79.6" cy="66.5" r="27.3"/>
<circle cx="79.6" cy="66.5" r="23.3"/>
<circle cx="79.6" cy="66.5" r="3.8"/>
<circle cx="79.6" cy="66.5" r="25.3"/>
<circle cx="79.6" cy="124.9" r=".75"/>
<circle cx="79.6" cy="235.3" r="27.3"/>
<circle cx="79.6" cy="235.3" r="2.25"/>
</g>
<path d="M230 240.1h180v46.9h-180zM230 250h180M254 240.1v9.9M288 240.1v46.9M349 240.1v46.9M288 260.1h122M349 277.1h61M359 277.1v9.9M395 277.1v9.9" fill="none" stroke="#000" stroke-width=".36"/>
<g fill="#000">
<path d="M55.2 59.7l3.5 .6-3.5 .6zM64 60.3l3.5-.6v1.2zM99.8 43.3l.8 .8-2.7 2.2zM39.8 71.1h1.1l-.6 3.5zM40.3 60.3l.6 3.5h-1.1zM50.8 66.6l3.5 .6-3.5 .5zM56.3 67.2l3.5-.6v1.1zM73.8 65.9l3.5 .6-3.5 .5zM81.8 66.5l3.5-.6v1.1zM221.7 68.3l.8 .8-2.7 2.2zM72.3 111.3l3.5 .6-3.5 .6zM83.3 111.9l3.5-.6v1.2z"/>
<path d="M75.3 124.4l3.5 .5-3.5 .6zM80.3 124.9l3.5-.5v1.1zM84.1 132.4l.8 .9-3.1 1.9zM104.3 122.4l.6 3.5h-1.2zM43.5 152.4l.5 3.5h-1.1zM42.9 158.9h1.1l-.5 3.5zM103.7 148.9h1.2l-.6 3.5zM125.4 152.4l.6 3.5h-1.2zM57.2 163.4h1.1l-.6 3.5zM57.7 170.4l.6 3.5h-1.1zM110.6 168.4h1.1l-.6 3.5zM111.1 172.4l.6 3.5h-1.1z"/>
<path d="M119.8 164.4h1.1l-.5 3.5zM120.4 171.9l.5 3.5h-1.1zM124.8 168.9h1.2l-.6 3.5zM224.4 171.4l.8 .8-2.8 2.2zM79 208.6h1.2l-.6 3.5zM96 209.3l.8 .9-3.1 1.8zM99.3 214.4l.8 .8-2.9 2.1zM48.8 234.7l3.5 .6-3.5 .6zM106.8 235.3l3.5-.6v1.2zM59.1 255.4l2.8-2-2 2.9zM79.6 258.6l.6 3.5h-1.2z"/>
</g>
<text font-size="7" x="289" y="270.6">TankBase (100/94) alternative</text>
<g font-size="4.9">
<text x="119.8" y="24.8">Top view</text>
<text x="246.2" y="45">Top side view</text>
<text x="73.4" y="58.8">Ø10.6</text>
<text x="64.7" y="65.8">4</text>
<text x="90" y="64.9">Ø9</text>
<text x="38.9" y="72.2" transform="rotate(-90 38.9 72.2)">28.5</text>
<text x="115.6" y="107.9">Sde view</text>
<text x="91.2" y="110.5">15</text>
<text x="64.1" y="123.4">Ø3</text>
<text x="102.9" y="140.1" transform="rotate(-90 102.9 140.1)">60</text>
<text x="247.3" y="150.1">Bottom side view</text>
<text x="42" y="160.1" transform="rotate(-90 42 160.1)">20</text>
<text x="123.9" y="165.1" transform="rotate(-90 123.9 165.1)">40</text>
<text x="56.3" y="181.3" transform="rotate(-90 56.3 181.3)">7</text>
<text x="109.7" y="182.7" transform="rotate(-90 109.7 182.7)">1</text>
<text x="118.9" y="182.8" transform="rotate(-90 118.9 182.8)">8</text>
<text x="121.4" y="191.4">Bottom view</text>
<text x="78" y="203.9" transform="rotate(-90 78 203.9)">Ø93</text>
<text x="115" y="233.8">Ø109</text>
<text x="289" y="248.5">Tomáš Turčan</text>
<text x="326.2" y="248.5">3. 1. 2023</text>
<text x="40" y="273.6" transform="rotate(-46 40 273.6)">Ø101</text>
<text x="399.1" y="285.7">1/1</text>
</g>
<g font-size="3.5">
<text x="39" y="8.8">1</text>
<text x="89" y="8.8">2</text>
<text x="139" y="8.8">3</text>
<text x="189" y="8.8">4</text>
<text x="239" y="8.8">5</text>
<text x="289" y="8.8">6</text>
<text x="339" y="8.8">7</text>
<text x="389" y="8.8">8</text>
<text x="16.3" y="30.2">A</text>
<text x="411.3" y="30.2">A</text>
<text x="16.3" y="78">B</text>
<text x="411.3" y="78">B</text>
<text x="16.2" y="125.9">C</text>
<text x="411.2" y="125.9">C</text>
<text x="16.2" y="173.7">D</text>
<text x="411.2" y="173.7">D</text>
<text x="16.3" y="221.6">E</text>
<text x="411.3" y="221.6">E</text>
<text x="16.4" y="269.4">F</text>
<text x="411.4" y="269.4">F</text>
<text x="39" y="290.8">1</text>
<text x="89" y="290.8">2</text>
<text x="139" y="290.8">3</text>
<text x="189" y="290.8">4</text>
<text x="239" y="290.8">5</text>
<text x="289" y="290.8">6</text>
<text x="339" y="290.8">7</text>
<text x="389" y="290.8">8</text>
</g>
<g font-size="2.5">
<text x="231" y="242.9">Dept.</text>
<text x="255" y="242.9">Technical reference</text>
<text x="289" y="242.9">Created by</text>
<text x="350" y="242.9">Approved by</text>
<text x="289" y="252.8">Document type</text>
<text x="350" y="252.8">Document status</text>
<text x="289" y="262.9">Title</text>
<text x="350" y="262.9">DWG No.</text>
<text x="350" y="279.9">Rev.</text>
<text x="360" y="279.9">Date of issue</text>
<text x="396" y="279.9">Sheet</text>
</g>
</svg>
